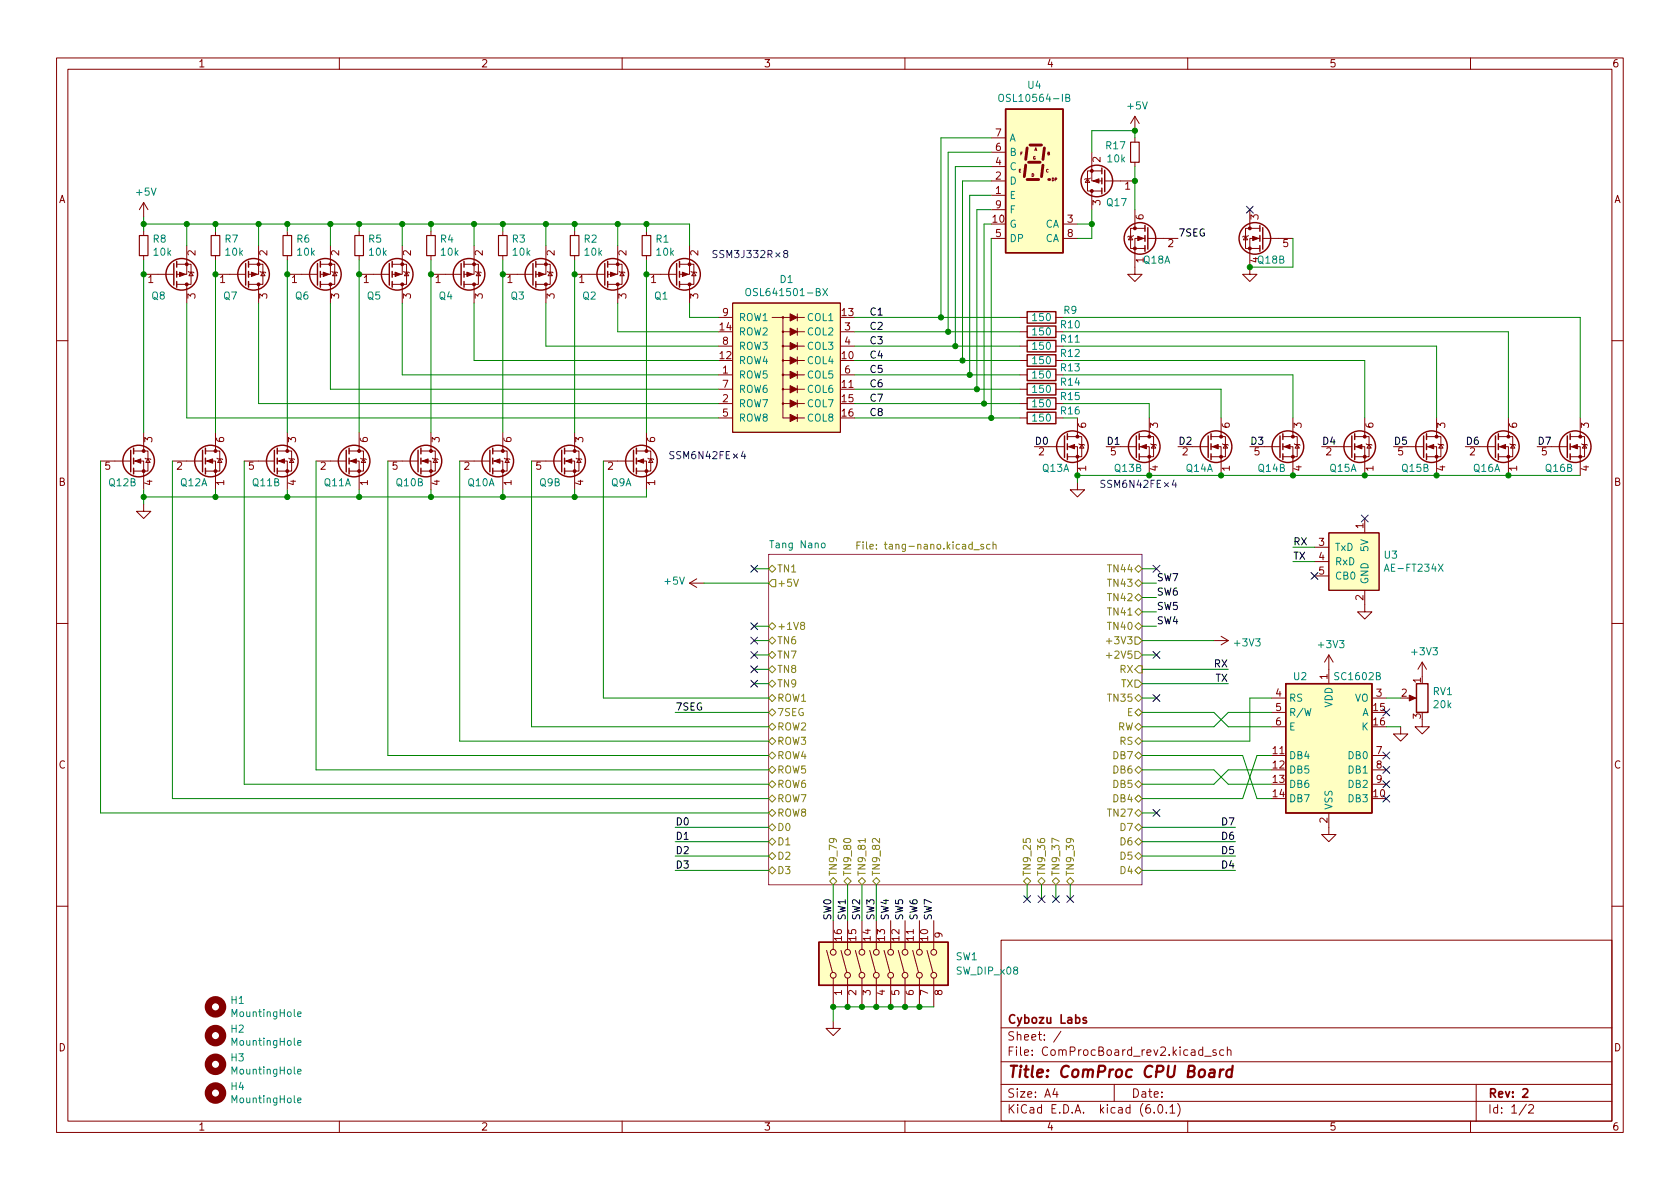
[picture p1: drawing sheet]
<svg xmlns="http://www.w3.org/2000/svg" width="297mm" height="210mm" viewBox="0 0 297 210" stroke-linecap="round" stroke-linejoin="round" font-family="sans-serif">
<g fill="none" stroke="#840000" stroke-width=".18">
<path d="M10 10.2h277v190.1h-277zM12 12.2h273v186.1h-273zM60 10.2v2M110 10.2v2M160 10.2v2M210 10.2v2M260 10.2v2M200.7 20.6v2.5M200.7 24.4v.7M200.7 28.7v.8M200.7 20.6l-.8 1.2M200.7 20.6l.7 1.2"/>
<path d="M25.4 48.5h5.3M25.4 40.9v.8M25.4 45.2v.8M31.2 46.7h2.6v3.6h-2.6M33 43.4v5.1h-1.8M33 50.3v3.3M33.3 48l.1 .1h.8l.1 .2M33.8 48.1l.4 .7h-.8zM38.1 40.9v.8M38.1 45.2v.8M38.1 48.5h5.3M43.9 46.7h2.6v3.6h-2.6"/>
<path d="M45.7 43.4v5.1h-1.8M45.7 50.3v3.3M46 48l.1 .1h.8l.1 .2M46.5 48.1l.4 .7h-.8zM200.7 47.2v1.3h1.2l-1.2 1.3-1.3-1.3h1.3M10 60.2h2M23.6 79.8h2.6v3.5h-2.6M25.4 76.4v3.4M36.3 79.8h2.6v3.5h-2.6M38.1 76.4v3.4M49 79.8h2.6v3.5h-2.6M50.8 76.4v3.4"/>
<path d="M61.7 79.8h2.6v3.5h-2.6M63.5 76.4v3.4M112.5 79.8h2.6v3.5h-2.6M114.3 76.4v3.4M180.3 63.7h1.3M186.7 63.7h1.3M285 60.2h2M17.8 81.5h5.3M23.6 81.5h1.8v5.1M25.4 89.1v1.3h1.3l-1.3 1.3-1.3-1.3h1.3M25.7 81l.1 .1h.7l.2 .2M26.2 81.1l.3 .7h-.7z"/>
<path d="M30.5 81.5h5.3M36.3 81.5h1.8v5.1M38.4 81l.1 .1h.7l.2 .2M38.9 81.1l.3 .7h-.7zM43.2 81.5h5.3M49 81.5h1.8v5.1M51.1 81l.1 .1h.7l.2 .2M51.6 81.1l.3 .7h-.7zM55.9 81.5h5.3M61.7 81.5h1.8v5.1M63.8 81l.1 .1h.7l.2 .2M64.3 81.1l.3 .7h-.7z"/>
<path d="M106.7 81.5h5.3M112.5 81.5h1.8v5.1M114.6 81l.1 .1h.7l.2 .2M115.1 81.1l.3 .7h-.7zM10 110.2h2M214.6 113.3h2.6M215.9 112.5l1.3 .8M217.2 113.3l-1.3 .7M285 110.2h2M247.6 128.5v1.3h1.3l-1.3 1.3-1.2-1.3h1.2M10 160.2h2M177 166.3h108v32h-108z"/>
<path d="M285 160.2h2M60 198.3v2M110 198.3v2M147.3 180.6v1.3h1.3l-1.3 1.2-1.3-1.2h1.3M160 198.3v2M177 194.8h108M177 191.8h108M177 187.8h108M177 181.8h108M186.5 192.5l-.4 1h1M186.9 193v1M187.6 182.4l-1.3 1.9"/>
<path d="M197 191.8v3M204.1 196.7v.1M204.9 195.4l.2-.1a.81 .81 0 0 1 .6 .7 .81 .81 0 0 1-.3 .8h-.2a.81 .81 0 0 1-.6-.6 .81 .81 0 0 1 .3-.8zM206.2 196.7v.1M206.9 195.8l.4-.5v1.5M206.9 196.8h.8M208.2 195.1a1.72 1.72 0 0 1 0 2.3M210 198.3v2M212.6 185.7l-.4-.1-.3 .3v.4l.2 .3h.5M212.6 185.1v1.5M213 186.8h1.1M215 185.7l-.4-.1-.2 .2 .1 .3 .5 .1v.4h-.6"/>
<path d="M216.4 185.7l-.5-.1-.3 .3v.4l.2 .3h.6M217 185.8l.2-.2 .4 .1v.9M217 185.1v1.5M260 198.3v2M261 191.8v6.5M269.9 195.3l-1.3 1.9M270.3 195.5l.6-.2 .2 .2 .1 .3-1 1h1"/>
</g>
<path d="M192.1 180l-.4-.1-.2 .2 .1 .3 .5 .1v.4h-.6M269.3 192.7l.5-.2 .3 .2v.3l-.9 1h.9" fill="none" stroke="#840000" stroke-width=".3"/>
<path d="M214 189.2l.2-.1 .5 .1v1.3M214.8 189.6l-.7 .1a.4 .4 0 0 0-.4 .3 .4 .4 0 0 0 .3 .5l.7-.1M215.8 189.1l-.2 1.4M216.3 189.1l-.3 .1-.3 .3M217.9 189.2a.66 .66 0 0 0-1 .3l-.1 .6 .2 .3 .1 .1 .6-.1M218 188.5l-.3 2" fill="none" stroke="#840000" stroke-width=".4"/>
<path d="M135.9 98h66v58.5h-66z" fill="#fff" stroke="#fff" stroke-width=".18"/>
<path d="M135.9 98h66v58.5h-66z" fill="none" stroke="#840084" stroke-width=".18"/>
<g fill="none" stroke="#848400" stroke-width=".18">
<path d="M136.5 99.9l.7 .7-.7 .6-.6-.6zM151.5 96.4h.4M152.1 95.8h-.6v1.3M173.9 96.3l-.3-.1-.2 .2 .1 .2 .4 .1v.3h-.5M175 96.3l-.3-.1-.3 .3 .2 .5h.4M175.6 96.4l.2-.2 .3 .1v.8M175.6 95.8v1.3M201.3 99.9l.6 .7-.6 .6-.6-.6zM135.9 113.3l.6-.7 .7 .7-.7 .6zM135.9 115.8l.6-.6 .7 .6-.7 .7zM136.5 102.5h.7v1.3h-.7l-.6-.7zM136.5 117.7l.7 .7-.7 .6-.6-.6z"/>
<path d="M136.5 110.1l.7 .6-.7 .7-.6-.7zM140.3 102.4l.5 1.3 .4-1.3M141.8 110.6l-.3-.3 .1-.1 .2-.2 .3 .1 .2 .2-.1 .2-.5 .1-.2 .2 .1 .4 .2 .1h.3l.2-.2v-.3l-.3-.2M195.6 113.4h1M195.6 115.9h1M200.7 110.7l.6-.6 .6 .6-.6 .7zM200.7 108.2l.6-.6 .6 .6-.6 .6zM200.7 105.7l.6-.7 .6 .7-.6 .6zM200.7 103.1l.6-.6 .6 .6-.6 .7zM200.7 112.6h.6l.6 .7-.6 .6h-.6zM200.7 115.2h.6l.6 .6-.6 .7h-.6zM201.3 117.7h.6v1.3h-.6l-.6-.6z"/>
<path d="M135.9 120.9l.6-.6 .7 .6-.7 .6zM135.9 123.4l.6-.6 .7 .6-.7 .7zM135.9 133.6l.6-.6 .7 .6-.7 .6zM135.9 128.5l.6-.6 .7 .6-.7 .7zM135.9 126l.6-.7 .7 .7-.7 .6zM135.9 138.7l.6-.7 .7 .7-.7 .6zM135.9 136.1l.6-.6 .7 .6-.7 .7zM136.5 130.4l.7 .7-.7 .6-.6-.6zM200.7 136.1l.6-.6 .6 .6-.6 .7zM200.7 133.6l.6-.6 .6 .6-.6 .6zM200.7 126l.6-.7 .6 .7-.6 .6zM200.7 120.3h.6l.6 .6-.6 .6h-.6z"/>
<path d="M200.7 123.4l.6-.6 .6 .6-.6 .7zM200.7 131.1l.6-.7 .6 .7-.6 .6zM201.3 138l.6 .7-.6 .6-.6-.6zM201.3 127.9l.6 .6-.6 .7-.6-.7zM135.9 146.3l.6-.6 .7 .6-.7 .6zM135.9 151.4l.6-.7 .7 .7-.7 .6zM135.9 148.8l.6-.6 .7 .6-.7 .7zM135.9 141.2l.6-.6 .7 .6-.7 .7zM135.9 143.8l.6-.7 .7 .7-.7 .6zM136.5 153.3l.7 .6-.7 .7-.6-.7zM147.3 155.2l.7 .6-.7 .7-.6-.7zM149.2 155.8l.7-.6 .6 .6-.6 .7z"/>
<path d="M151.8 155.8l.6-.6 .6 .6-.6 .7zM153 148.3v.7M154.3 155.8l.6-.6 .7 .6-.7 .7zM181 155.8l.6-.6 .6 .6-.6 .7zM183.5 155.8l.6-.6 .7 .6-.7 .7zM186.1 155.8l.6-.6 .6 .6-.6 .7zM188.6 155.8l.6-.6 .7 .6-.7 .7zM200.7 143.8l.6-.7 .6 .7-.6 .6zM200.7 141.2l.6-.6 .6 .6-.6 .7zM200.7 146.3l.6-.6 .6 .6-.6 .6zM200.7 148.8l.6-.6 .6 .6-.6 .7zM200.7 151.4l.6-.7 .6 .7-.6 .6z"/>
<path d="M200.7 153.9l.6-.6 .6 .6-.6 .7z"/>
</g>
<path d="M145.3 96.2l.2-.2 .3 .2 .1 .4-.1 .2-.3 .1-.2-.1zM52.6 189.5l.6-.1v-.3h-.4l-.2 .2 .1 .6h.5" fill="none" stroke="#008484" stroke-width=".18"/>
<circle cx="38.1" cy="188.2" r="1.27" fill="none" stroke="#840000" stroke-width="1.3"/>
<g fill="none" stroke="#840000" stroke-width=".25">
<path d="M177.8 19.3h10.2v25.4h-10.2zM30.7 46.6v3.8M31.2 46.2v1M31.2 48v1M31.2 49.8v1M43.4 46.6v3.8M43.9 46.2v1M43.9 48v1M43.9 49.8v1M23.1 79.6v3.8M23.6 79.2v1.1M35.8 79.6v3.8"/>
<path d="M36.3 79.2v1.1M48.5 79.6v3.8M49 79.2v1.1M61.2 79.6v3.8M61.7 79.2v1.1M112 79.6v3.8M112.5 79.2v1.1M181.6 62.7h5.1v2.1h-5.1zM23.6 81v1M23.6 82.8v1M36.3 81v1M36.3 82.8v1"/>
<path d="M49 81v1M49 82.8v1M61.7 81v1M61.7 82.8v1M112.5 81v1M112.5 82.8v1"/>
<circle cx="32.1" cy="48.5" r="2.79"/>
<circle cx="44.8" cy="48.5" r="2.79"/>
<circle cx="24.5" cy="81.5" r="2.79"/>
<circle cx="37.2" cy="81.5" r="2.79"/>
<circle cx="49.9" cy="81.5" r="2.79"/>
<circle cx="62.6" cy="81.5" r="2.79"/>
<circle cx="113.4" cy="81.5" r="2.79"/>
</g>
<g fill="#840000" stroke="#840000" stroke-width=".18">
<path d="M112.8 81.5l1-.4v.8z"/>
<path d="M62 81.5l1-.4v.8z"/>
<path d="M44.4 48.1l1.1 .4-1.1 .4z"/>
<path d="M31.7 48.1l1.1 .4-1.1 .4z"/>
<path d="M23.9 81.5l1-.4v.8z"/>
<path d="M49.3 81.5l1-.4v.8z"/>
<path d="M36.6 81.5l1-.4v.8z"/>
<circle cx="114.3" cy="83.3" r=".25"/>
<circle cx="114.3" cy="79.8" r=".25"/>
<circle cx="63.5" cy="83.3" r=".25"/>
<circle cx="63.5" cy="79.8" r=".25"/>
<circle cx="45.7" cy="46.7" r=".25"/>
<circle cx="45.7" cy="50.3" r=".25"/>
<circle cx="33" cy="46.7" r=".25"/>
<circle cx="33" cy="50.3" r=".25"/>
<circle cx="25.4" cy="83.3" r=".25"/>
<circle cx="25.4" cy="79.8" r=".25"/>
<circle cx="50.8" cy="83.3" r=".25"/>
<circle cx="50.8" cy="79.8" r=".25"/>
<circle cx="38.1" cy="83.3" r=".25"/>
<circle cx="38.1" cy="79.8" r=".25"/>
</g>
<path d="M199.9 25.1h1.5v3.6h-1.5zM24.6 41.7h1.6v3.5h-1.6zM37.3 41.7h1.6v3.5h-1.6z" fill="none" stroke="#840000" stroke-width=".2"/>
<path d="M177.8 19.3h10.2v25.4h-10.2z" fill="#ffffc2" stroke="#ffffc2" stroke-width=".18"/>
<path d="M181.4 29.2l-.3 2M181.6 31.7h2M181.6 26.2l-.2 2M181.9 28.7h2M182.1 25.6h2M184.4 29.2l-.3 2M184.7 26.2l-.3 2" fill="none" stroke="#840000" stroke-width=".51"/>
<circle cx="185.4" cy="31.7" r=".25" fill="#840000"/>
<g fill="none" stroke="#840000" stroke-width=".18">
<path d="M25.4 35.8l-.8 1.3M25.4 35.8v2.5M25.4 35.8l.8 1.3M175.3 34.5h2.5M175.3 32h2.5M175.3 29.5h2.5M175.3 26.9h2.5M175.3 24.4h2.5M175.3 37.1h2.5M188 39.6h2.5M192.3 31.6l.4 .7h-.8zM192.8 31.5l-.1 .1h-.8l-.1 .1"/>
<path d="M193 26.9v5.1h1.8M193 33.8v3.3M194.8 30.2h-2.5v3.6h2.5M195.3 32h5.4M200.7 37.1v3.3M221 37.1v3.3M50.8 48.5h5.3M50.8 40.9v.8M50.8 45.2v.8M56.6 46.7h2.6v3.6h-2.6M58.4 43.4v5.1h-1.8M58.4 50.3v3.3"/>
<path d="M58.7 48l.1 .1h.8l.1 .2M59.2 48.1l.4 .7h-.8zM63.5 48.5h5.3M63.5 40.9v.8M63.5 45.2v.8M69.3 46.7h2.6v3.6h-2.6M71.1 43.4v5.1h-1.8M71.1 50.3v3.3M71.4 48l.1 .1h.8l.1 .2M71.9 48.1l.4 .7h-.8zM76.2 48.5h5.3M76.2 40.9v.8"/>
<path d="M76.2 45.2v.8M82 46.7h2.6v3.6h-2.6M83.8 43.4v5.1h-1.8M83.8 50.3v3.3M84.1 48l.1 .1h.8l.1 .2M84.6 48.1l.4 .7h-.8zM88.9 48.5h5.3M88.9 40.9v.8M88.9 45.2v.8M94.7 46.7h2.6v3.6h-2.6M96.5 43.4v5.1h-1.8M96.5 50.3v3.3"/>
<path d="M96.8 48l.1 .1h.8l.1 .2M97.3 48.1l.4 .7h-.8zM101.6 48.5h5.3M101.6 40.9v.8M101.6 45.2v.8M107.4 46.7h2.6v3.6h-2.6M109.2 43.4v5.1h-1.8M109.2 50.3v3.3M109.5 48l.1 .1h.8l.1 .2M110 48.1l.4 .7h-.8zM114.3 48.5h5.3M114.3 40.9v.8"/>
<path d="M114.3 45.2v.8M120.1 46.7h2.6v3.6h-2.6M121.9 43.4v5.1h-1.8M121.9 50.3v3.3M122.2 48l.1 .1h.8l.1 .2M122.7 48.1l.4 .7h-.8zM127 56.1h2.5M129.5 53.6h19.1v22.8h-19.1zM136.5 56.1h1.9v17.8h1.3M138.4 58.7h1.3M138.4 56.1h1.3M141 58.7h1.2"/>
<path d="M141 56.1h1.2M141 55.5v1.3M141 58v1.3M148.6 58.7h2.5M175.3 42.2h2.5M180.3 58.7h1.3M180.3 56.1h1.3M186.7 58.7h1.3M186.7 56.1h1.3M188 42.2h2.5M199.9 41.8l.4 .6h-.8zM200.4 41.7l-.1 .1h-.8l-.1 .1"/>
<path d="M202.4 42.2h-1.7v5M202.4 40.4h-2.5v3.5h2.5M202.9 42.2h5.4M220.2 41.8l.4 .6h-.8zM220.7 41.7l-.1 .1h-.8l-.1 .1M222.8 42.2h-1.8v6.3h1.2l-1.2 1.3-1.3-1.3h1.3M222.8 40.4h-2.6v3.5h2.6M223.3 42.2h5.3M74.4 79.8h2.6v3.5h-2.6M76.2 76.4v3.4M87.1 79.8h2.6v3.5h-2.6M88.9 76.4v3.4"/>
<path d="M99.8 79.8h2.6v3.5h-2.6M101.6 76.4v3.4M127 61.2h2.5M127 66.3h2.5M127 71.4h2.5M127 73.9h2.5M127 68.8h2.5M138.4 61.2h1.3M138.4 66.3h1.3M138.4 71.4h1.3M138.4 68.8h1.3M138.4 63.7h1.3"/>
<path d="M141 61.2h1.2M141 66.3h1.2M141 71.4h1.2M141 73.9h1.2M141 60.6v1.2M141 63.1v1.3M141 65.7v1.2M141 68.2v1.3M141 70.7v1.3M141 73.3v1.2M141 68.8h1.2M141 63.7h1.2"/>
<path d="M148.6 61.2h2.5M148.6 66.3h2.5M148.6 68.8h2.5M180.3 61.2h1.3M180.3 66.3h1.3M180.3 71.4h1.3M180.3 73.9h1.3M180.3 68.8h1.3M185.4 79h2.8M186.7 61.2h1.3M186.7 66.3h1.3M186.7 71.4h1.3"/>
<path d="M186.7 73.9h1.3M186.7 68.8h1.3M188.7 79h1.8v5.1M188.7 77.2h2.6v3.6h-2.6M190.5 73.9v3.3M190.8 78.5l.1 .1h.7l.2 .1M191.3 78.6l.3 .6h-.7zM195.6 79h5.3M201.4 79h1.8v5.1M201.4 77.2h2.6v3.6h-2.6M203.2 73.9v3.3M203.5 78.5l.1 .1h.7l.2 .1"/>
<path d="M204 78.6l.3 .6h-.7zM210.8 79h2.8M214.1 79h1.8v5.1M214.1 77.2h2.6v3.6h-2.6M215.9 73.9v3.3M216.2 78.5l.1 .1h.7l.2 .1M216.7 78.6l.3 .6h-.7zM223.5 79h2.8M226.8 79h1.8v5.1M226.8 77.2h2.6v3.6h-2.6M228.6 73.9v3.3M228.9 78.5l.1 .1h.7l.2 .1"/>
<path d="M229.4 78.6l.3 .6h-.7zM236.2 79h2.8M239.5 79h1.8v5.1M239.5 77.2h2.6v3.6h-2.6M241.3 73.9v3.3M241.6 78.5l.1 .1h.7l.2 .1M242.1 78.6l.3 .6h-.7zM248.9 79h2.8M252.2 79h1.8v5.1M252.2 77.2h2.6v3.6h-2.6M254 73.9v3.3M254.3 78.5l.1 .1h.7l.2 .1"/>
<path d="M254.8 78.6l.3 .6h-.7zM261.6 79h2.8M264.9 79h1.8v5.1M264.9 77.2h2.6v3.6h-2.6M266.7 73.9v3.3M267 78.5l.1 .1h.7l.2 .1M267.5 78.6l.3 .6h-.7zM274.3 79h2.8M277.6 79h1.8v5.1M277.6 77.2h2.6v3.6h-2.6M279.4 73.9v3.3M279.7 78.5l.1 .1h.7l.2 .1"/>
<path d="M280.2 78.6l.3 .6h-.7zM68.6 81.5h5.3M74.4 81.5h1.8v5.1M76.5 81l.1 .1h.7l.2 .2M77 81.1l.3 .7h-.7zM81.3 81.5h5.3M87.1 81.5h1.8v5.1M89.2 81l.1 .1h.7l.2 .2M89.7 81.1l.3 .7h-.7zM94 81.5h5.3M99.8 81.5h1.8v5.1M101.9 81l.1 .1h.7l.2 .2"/>
<path d="M102.4 81.1l.3 .7h-.7zM190.5 85.3v1.3h1.3l-1.3 1.3-1.3-1.3h1.3M232.4 96.8h2.5M232.4 99.3h2.5M234.9 94.2h8.9v10.2h-8.9zM241.3 91.7v2.5M121.9 103.1l1.3 .8M121.9 103.1h2.6M123.2 102.4l-1.3 .7M232.4 101.8h2.5M234.9 115.8v5.1M234.9 115.8l-.7 1.3"/>
<path d="M234.9 115.8l.8 1.3M241.3 104.4v3.8h1.3l-1.3 1.3-1.3-1.3h1.3M251.5 117.1l-.8 1.3M251.5 117.1v2.5M251.5 117.1l.7 1.3M224.8 133.6h2.5M224.8 123.4h2.5M224.8 126h2.5M224.8 128.5h2.5M242.6 133.6h2.5M242.6 123.4h2.5M242.6 136.1h2.5"/>
<path d="M242.6 138.7h2.5M248.9 123.4h1M251.5 127.2v1.3h1.2l-1.2 1.3-1.3-1.3h1.3M234.9 143.8v3.8h1.3l-1.3 1.2-1.2-1.2h1.2M146.2 168.1l1 3.9M147.3 162.8v5.1M147.3 173v5M148.7 168.1l1 3.9M149.9 162.8v5.1M149.9 173v5M151.2 168.1l1.1 3.9M152.4 162.8v5.1"/>
<path d="M152.4 173v5M153.8 168.1l1 3.9M154.9 162.8v5.1M154.9 173v5M156.3 168.1l1.1 3.9M157.5 162.8v5.1M157.5 173v5M158.8 168.1l1.1 3.9M160 162.8v5.1M160 173v5M161.4 168.1l1 3.9M162.6 162.8v5.1"/>
<path d="M162.6 173v5M163.9 168.1l1 3.9M165.1 162.8v5.1M165.1 173v5"/>
<circle cx="147.3" cy="168.4" r=".51"/>
<circle cx="147.3" cy="172.5" r=".51"/>
<circle cx="149.9" cy="168.4" r=".51"/>
<circle cx="149.9" cy="172.5" r=".51"/>
<circle cx="152.4" cy="172.5" r=".51"/>
<circle cx="152.4" cy="168.4" r=".51"/>
<circle cx="154.9" cy="172.5" r=".51"/>
<circle cx="154.9" cy="168.4" r=".51"/>
<circle cx="157.5" cy="168.4" r=".51"/>
<circle cx="157.5" cy="172.5" r=".51"/>
<circle cx="160" cy="172.5" r=".51"/>
<circle cx="160" cy="168.4" r=".51"/>
<circle cx="162.6" cy="172.5" r=".51"/>
<circle cx="162.6" cy="168.4" r=".51"/>
<circle cx="165.1" cy="168.4" r=".51"/>
<circle cx="165.1" cy="172.5" r=".51"/>
</g>
<path d="M176.7 16.9l.2-.2a.43 .43 0 0 1 .5 .4v.4a.42 .42 0 0 1-.4 .5 .42 .42 0 0 1-.4-.5zM188.4 17.3l.6-.1 .1-.2-.1-.2-.6-.1v1.2h.5l.2-.1 .1-.3-.3-.2M131.9 51.2l.3-.2a.43 .43 0 0 1 .5 .4v.5a.42 .42 0 0 1-.4 .4 .42 .42 0 0 1-.4-.4zM145.5 51l.8 1.3M146.3 51l-.8 1.3M254.3 99.8l.9 1.2M255.2 99.8l-.9 1.2M52.6 179.3l.6-.1v-.2l-.4-.1-.2 .2 .1 .6h.5M52.6 184.4l.6-.1v-.2l-.4-.1-.2 .2 .1 .6h.5M52.6 194.6l.6-.1v-.3h-.4l-.2 .1 .1 .6h.5" fill="none" stroke="#008484" stroke-width=".18"/>
<g fill="none" stroke="#840000" stroke-width=".25">
<path d="M194.8 29.7v1M194.8 31.5v1M194.8 33.3v1M195.3 30.1v3.8M202.4 39.9v1M222.8 39.9v1M56.1 46.6v3.8M56.6 46.2v1M56.6 48v1M56.6 49.8v1M68.8 46.6v3.8M69.3 46.2v1"/>
<path d="M69.3 48v1M69.3 49.8v1M81.5 46.6v3.8M82 46.2v1M82 48v1M82 49.8v1M94.2 46.6v3.8M94.7 46.2v1M94.7 48v1M94.7 49.8v1M106.9 46.6v3.8M107.4 46.2v1"/>
<path d="M107.4 48v1M107.4 49.8v1M119.6 46.6v3.8M120.1 46.2v1M120.1 48v1M120.1 49.8v1M181.6 57.7h5.1v2h-5.1zM181.6 55.1h5.1v2h-5.1zM202.4 41.7v1M202.4 43.4v1M202.9 40.3v3.8M222.8 41.7v1"/>
<path d="M222.8 43.4v1M223.3 40.3v3.8M73.9 79.6v3.8M74.4 79.2v1.1M86.6 79.6v3.8M87.1 79.2v1.1M99.3 79.6v3.8M99.8 79.2v1.1M181.6 60.2h5.1v2h-5.1zM181.6 65.3h5.1v2h-5.1zM181.6 72.9h5.1v2h-5.1zM181.6 70.4h5.1v2h-5.1z"/>
<path d="M181.6 67.8h5.1v2h-5.1zM188.2 77.1v3.8M188.7 76.7v1M188.7 78.5v1M200.9 77.1v3.8M201.4 76.7v1M201.4 78.5v1M213.6 77.1v3.8M214.1 76.7v1M214.1 78.5v1M226.3 77.1v3.8M226.8 76.7v1"/>
<path d="M226.8 78.5v1M239 77.1v3.8M239.5 76.7v1M239.5 78.5v1M251.7 77.1v3.8M252.2 76.7v1M252.2 78.5v1M264.4 77.1v3.8M264.9 76.7v1M264.9 78.5v1M277.1 77.1v3.8M277.6 76.7v1"/>
<path d="M277.6 78.5v1M74.4 81v1M74.4 82.8v1M87.1 81v1M87.1 82.8v1M99.8 81v1M99.8 82.8v1M188.7 80.3v1M201.4 80.3v1M214.1 80.3v1M226.8 80.3v1M239.5 80.3v1"/>
<path d="M252.2 80.3v1M264.9 80.3v1M277.6 80.3v1M227.3 120.9h15.3v22.9h-15.3zM250.4 120.9h2.1v5.1h-2.1zM144.8 166.6h22.8v7.6h-22.8z"/>
<circle cx="193.9" cy="32" r="2.79"/>
<circle cx="57.5" cy="48.5" r="2.79"/>
<circle cx="70.2" cy="48.5" r="2.79"/>
<circle cx="82.9" cy="48.5" r="2.79"/>
<circle cx="95.6" cy="48.5" r="2.79"/>
<circle cx="108.3" cy="48.5" r="2.79"/>
<circle cx="121" cy="48.5" r="2.79"/>
<circle cx="201.5" cy="42.2" r="2.79"/>
<circle cx="221.9" cy="42.2" r="2.79"/>
<circle cx="189.6" cy="79" r="2.79"/>
<circle cx="202.3" cy="79" r="2.79"/>
<circle cx="215" cy="79" r="2.79"/>
<circle cx="227.7" cy="79" r="2.79"/>
<circle cx="240.4" cy="79" r="2.79"/>
<circle cx="253.1" cy="79" r="2.79"/>
<circle cx="265.8" cy="79" r="2.79"/>
<circle cx="278.5" cy="79" r="2.79"/>
<circle cx="75.3" cy="81.5" r="2.79"/>
<circle cx="88" cy="81.5" r="2.79"/>
<circle cx="100.7" cy="81.5" r="2.79"/>
</g>
<g fill="#840000" stroke="#840000" stroke-width=".18">
<path d="M69.8 48.1l1.1 .4-1.1 .4z"/>
<path d="M95.2 48.1l1.1 .4-1.1 .4z"/>
<path d="M107.9 48.1l1.1 .4-1.1 .4z"/>
<path d="M100.1 81.5l1-.4v.8z"/>
<path d="M74.7 81.5l1-.4v.8z"/>
<path d="M87.4 81.5l1-.4v.8z"/>
<path d="M57.1 48.1l1.1 .4-1.1 .4z"/>
<path d="M82.5 48.1l1.1 .4-1.1 .4z"/>
<path d="M252.5 79l1-.4v.8z"/>
<path d="M120.6 48.1l1.1 .4-1.1 .4z"/>
<path d="M193.3 32l1-.4v.8z"/>
<path d="M214.4 79l1-.4v.8z"/>
<path d="M201.7 79l1-.4v.8z"/>
<path d="M277.9 79l1-.4v.8z"/>
<path d="M265.2 79l1-.4v.8z"/>
<path d="M239.8 79l1-.4v.8z"/>
<path d="M227.1 79l1-.4v.8z"/>
<path d="M201.2 41.8l1 .4-1 .3z"/>
<path d="M221.5 41.8l1 .4-1 .3z"/>
<path d="M189 79l1-.4v.8z"/>
<path d="M139.7 70.7l1.3 .7-1.3 .6z"/>
<path d="M139.7 65.7l1.3 .6-1.3 .6z"/>
<path d="M139.7 60.6l1.3 .6-1.3 .6z"/>
<path d="M139.7 55.5l1.3 .6-1.3 .7z"/>
<path d="M139.7 73.3l1.3 .6-1.3 .6z"/>
<path d="M139.7 68.2l1.3 .6-1.3 .7z"/>
<path d="M139.7 63.1l1.3 .6-1.3 .7z"/>
<path d="M139.7 58l1.3 .7-1.3 .6z"/>
<path d="M249.2 122.9l1.1 .5-1.1 .5z"/>
<circle cx="71.1" cy="46.7" r=".25"/>
<circle cx="71.1" cy="50.3" r=".25"/>
<circle cx="96.5" cy="46.7" r=".25"/>
<circle cx="96.5" cy="50.3" r=".25"/>
<circle cx="109.2" cy="46.7" r=".25"/>
<circle cx="109.2" cy="50.3" r=".25"/>
<circle cx="101.6" cy="83.3" r=".25"/>
<circle cx="101.6" cy="79.8" r=".25"/>
<circle cx="76.2" cy="83.3" r=".25"/>
<circle cx="76.2" cy="79.8" r=".25"/>
<circle cx="88.9" cy="83.3" r=".25"/>
<circle cx="88.9" cy="79.8" r=".25"/>
<circle cx="58.4" cy="46.7" r=".25"/>
<circle cx="58.4" cy="50.3" r=".25"/>
<circle cx="83.8" cy="46.7" r=".25"/>
<circle cx="83.8" cy="50.3" r=".25"/>
<circle cx="254" cy="80.8" r=".25"/>
<circle cx="254" cy="77.2" r=".25"/>
<circle cx="121.9" cy="46.7" r=".25"/>
<circle cx="121.9" cy="50.3" r=".25"/>
<circle cx="193" cy="30.2" r=".25"/>
<circle cx="193" cy="33.8" r=".25"/>
<circle cx="215.9" cy="80.8" r=".25"/>
<circle cx="215.9" cy="77.2" r=".25"/>
<circle cx="203.2" cy="80.8" r=".25"/>
<circle cx="203.2" cy="77.2" r=".25"/>
<circle cx="279.4" cy="80.8" r=".25"/>
<circle cx="279.4" cy="77.2" r=".25"/>
<circle cx="266.7" cy="80.8" r=".25"/>
<circle cx="266.7" cy="77.2" r=".25"/>
<circle cx="241.3" cy="80.8" r=".25"/>
<circle cx="241.3" cy="77.2" r=".25"/>
<circle cx="228.6" cy="80.8" r=".25"/>
<circle cx="228.6" cy="77.2" r=".25"/>
<circle cx="200.7" cy="43.9" r=".25"/>
<circle cx="200.7" cy="40.4" r=".25"/>
<circle cx="221" cy="43.9" r=".25"/>
<circle cx="221" cy="40.4" r=".25"/>
<circle cx="190.5" cy="80.8" r=".25"/>
<circle cx="190.5" cy="77.2" r=".25"/>
<circle cx="138.4" cy="56.1" r=".13"/>
<circle cx="138.4" cy="71.4" r=".13"/>
<circle cx="138.4" cy="68.8" r=".13"/>
<circle cx="138.4" cy="66.3" r=".13"/>
<circle cx="138.4" cy="63.7" r=".13"/>
<circle cx="138.4" cy="61.2" r=".13"/>
<circle cx="138.4" cy="58.7" r=".13"/>
</g>
<path d="M50 41.7h1.6v3.5h-1.6zM62.7 41.7h1.6v3.5h-1.6zM75.4 41.7h1.6v3.5h-1.6zM88.1 41.7h1.6v3.5h-1.6zM100.8 41.7h1.6v3.5h-1.6zM113.5 41.7h1.6v3.5h-1.6z" fill="none" stroke="#840000" stroke-width=".2"/>
<g fill="#ffffc2" stroke="#ffffc2" stroke-width=".18">
<path d="M227.3 120.9h15.3v22.9h-15.3z"/>
<path d="M144.8 166.6h22.8v7.6h-22.8z"/>
<path d="M234.9 94.2h8.9v10.2h-8.9z"/>
<path d="M129.5 53.6h19.1v22.8h-19.1z"/>
</g>
<g fill="none" stroke="#840000" stroke-width="1.3">
<circle cx="38.1" cy="178" r="1.27"/>
<circle cx="38.1" cy="193.3" r="1.27"/>
<circle cx="38.1" cy="183.1" r="1.27"/>
</g>
<g fill="none" stroke="#0000c2" stroke-width=".18">
<path d="M126.8 44.3h-.5l-.3 .2 .2 .3 .5 .3v.3l-.2 .2-.5-.1M128 44.3h-.5l-.2 .1v.4l.6 .2 .1 .3-.3 .3-.4-.1M128.5 45.6v-1.3l.5 .9 .4-.9v1.3M129.9 44.3h.7l-.4 .5 .4 .1v.5l-.2 .2-.5-.2M131.6 44.3v.9a.41 .41 0 0 1-.5 .4M132 44.3h.8l-.4 .5 .4 .1v.5l-.2 .2-.6-.2M133.2 44.3h.8l-.4 .5 .4 .1v.5l-.2 .2-.6-.2M134.5 44.4l.5-.1 .2 .4-.7 .9h.7M135.8 45l.6-.1 .1-.2v-.3l-.7-.1v1.3M136.1 45l.4 .6M137.2 44.7l.7 .7M137.9 44.7l-.7 .7"/>
<path d="M138.8 44.8l-.2-.2v-.2l.2-.1h.4l.1 .2-.1 .2-.5 .2-.1 .2v.2l.2 .3h.3l.2-.3v-.2l-.2-.3M119.2 79.9l-.5-.1-.3 .3 .1 .3 .6 .2v.4l-.2 .1h-.5M120.4 79.9l-.5-.1-.3 .3 .2 .3 .5 .2v.4l-.2 .1h-.5M122.9 79.8l-.4 .1a.85 .85 0 0 0 0 1.2l.5-.1v-.4l-.2-.3h-.3l-.2 .3M124.3 79.8v1.3l-.7-1.3v1.3M125.1 79.8l-.3 .9h.8M126 80l.5-.2 .3 .4-.8 .9h.8M127.9 79.8h-.6v1.3M129 79.8h-.6v1.3h.6M131.4 79.8l-.3 .9h.8M120.9 81.1v-1.3l.4 1 .5-1v1.3M125.4 80.3v.8"/>
<path d="M127.3 80.5h.4M128.4 80.5h.4M129.7 80.3l.7 .7M130.4 80.3l-.7 .7M131.7 80.3v.8M195.4 85l-.5-.1-.2 .1v.4l.5 .3 .2 .3-.3 .2-.5-.1M196.6 85l-.5-.1-.2 .1v.4l.5 .3 .2 .3-.3 .2-.5-.1M197.1 86.2v-1.3l.4 .9 .5-.9v1.3M199.1 84.9l-.4 .1a.85 .85 0 0 0 0 1.2l.5-.1v-.4l-.2-.3h-.3l-.2 .3M200.5 84.9v1.3l-.7-1.3v1.3M201.3 84.9l-.3 .9h.8M201.6 85.4v.8"/>
<path d="M202.2 85l.5-.1 .3 .4-.8 .9h.8M203.5 85.5h.4M204.1 84.9h-.6v1.3M204.6 85.5h.4M205.2 84.9h-.6v1.3h.6M205.9 85.4l.7 .7M206.6 85.4l-.7 .7M207.6 84.9l-.3 .9h.8M207.9 85.4v.8"/>
</g>
<g fill="none" stroke="#008400" stroke-width=".18">
<path d="M25.4 39.6h96.5v3.8M25.4 38.3v2.6M33 39.6v3.8M38.1 39.6v1.3M45.7 39.6v3.8M50.8 39.6v1.3M58.4 39.6v3.8M63.5 39.6v1.3M71.1 39.6v3.8M76.2 39.6v1.3M83.8 39.6v3.8M88.9 39.6v1.3"/>
<path d="M96.5 39.6v3.8M101.6 39.6v1.3M109.2 39.6v3.8M114.3 39.6v1.3M175.3 39.6h-1.3v31.8M175.3 26.9h-7.7v31.8M175.3 32h-5.1v31.7M175.3 37.1h-2.6v31.7M175.3 24.4h-8.9v31.7M175.3 34.5h-3.9v31.8M175.3 29.5h-6.4v31.7M190.5 39.6h2.5"/>
<path d="M193 37.1v5.1h-2.5M200.7 24.4v-1.3h-7.7v3.8M200.7 29.5v7.6M25.4 46v30.4M33 53.6v20.3h94M38.1 46v30.4M45.7 53.6v17.8h81.3M50.8 46v30.4M58.4 53.6v15.2h68.6M63.5 46v30.4M71.1 53.6v12.7h55.9M76.2 46v30.4"/>
<path d="M83.8 53.6v10.1h43.2M88.9 46v30.4M96.5 53.6v7.6h30.5M101.6 46v30.4M109.2 53.6v5.1h17.8M114.3 46v30.4M121.9 53.6v2.5h5.1M151.1 58.7h29.2M151.1 56.1h29.2M175.3 42.2v31.7M188 58.7h78.7v15.2M188 56.1h91.4v17.8"/>
<path d="M228.6 42.2v5h-7.6M151.1 68.8h29.2M151.1 61.2h29.2M151.1 63.7h29.2M151.1 66.3h29.2M151.1 73.9h29.2M151.1 71.4h29.2M188 68.8h27.9v5.1M188 66.3h40.6v7.6M188 61.2h66v12.7M188 63.7h53.3v10.2M188 71.4h15.2v2.5"/>
<path d="M17.8 81.5v62.3h118.1M25.4 86.6v2.5M30.5 81.5v59.7h105.4M38.1 86.6v1.3M43.2 81.5v57.2h92.7M50.8 86.6v1.3M55.9 81.5v54.6h80M63.5 86.6v1.3M68.6 81.5v52.1h67.3M76.2 86.6v1.3M81.3 81.5v49.6h54.6M88.9 86.6v1.3"/>
<path d="M94 81.5v47h41.9M101.6 86.6v1.3M106.7 81.5v41.9h29.2M114.3 86.6v1.3h-88.9M228.6 96.8h3.8M228.6 99.3h3.8M279.4 84.1h-88.9v1.2M124.5 103.1h11.4M133.3 100.6h2.6M133.3 115.8h2.6M133.3 110.7h2.6M133.3 118.4h2.6"/>
<path d="M133.3 113.3h2.6M201.9 100.6h2.6M201.9 115.8h2.6M201.9 105.7h2.6M201.9 110.7h2.6M201.9 118.4h15.3M201.9 113.3h12.7M201.9 108.2h2.6M201.9 103.1h2.6M119.4 126h16.5M133.3 120.9h2.6M201.9 126h12.7l2.6 2.5h7.6"/>
<path d="M201.9 120.9h15.3M201.9 123.4h2.6M201.9 133.6h17.8l2.5 7.6h2.6M201.9 136.1h12.7l2.6 2.6h7.6M224.8 126h-7.6l-2.6 2.5h-12.7M224.8 123.4h-3.8v7.7h-19.1M224.8 133.6h-2.6l-2.5 7.6h-17.8M224.8 136.1h-7.6l-2.6 2.6h-12.7M245.1 128.5h2.5M245.1 123.4h2.5M119.4 151.4h16.5M119.4 148.8h16.5"/>
<path d="M119.4 153.9h16.5M119.4 146.3h16.5M147.3 156.5v6.3M149.9 156.5v6.3M152.4 156.5v6.3M154.9 156.5v6.3M181.6 156.5v2.5M184.1 156.5v2.5M186.7 156.5v2.5M189.2 156.5v2.5M201.9 151.4h16.5M201.9 148.8h16.5"/>
<path d="M201.9 153.9h16.5M201.9 146.3h16.5M201.9 143.8h2.6M165.1 178h-17.8v2.6"/>
</g>
<g fill="none" stroke="#000084" stroke-width=".18">
<path d="M220.4 36.5l1.2 1.2M221.6 36.5l-1.2 1.2M132.7 100l1.3 1.2M134 100l-1.3 1.2M203.9 100l1.2 1.2M205.1 100l-1.2 1.2M240.7 91.1l1.2 1.2M241.9 91.1l-1.2 1.2M132.7 115.2l1.3 1.2M132.7 112.7l1.3 1.2M132.7 110.1l1.3 1.2M132.7 117.7l1.3 1.3"/>
<path d="M134 115.2l-1.3 1.2M134 112.7l-1.3 1.2M134 110.1l-1.3 1.2M134 117.7l-1.3 1.3M203.9 115.2l1.2 1.2M205.1 115.2l-1.2 1.2M231.8 101.2l1.2 1.3M233 101.2l-1.2 1.3M132.7 120.3l1.3 1.2M134 120.3l-1.3 1.2M203.9 122.8l1.2 1.2M205.1 122.8l-1.2 1.2"/>
<path d="M244.5 133l1.2 1.2M244.5 125.4l1.2 1.2M244.5 138.1l1.2 1.2M244.5 135.5l1.2 1.2M245.7 133l-1.2 1.2M245.7 125.4l-1.2 1.2M245.7 138.1l-1.2 1.2M245.7 135.5l-1.2 1.2M181 158.4l1.2 1.2M182.2 158.4l-1.2 1.2M183.5 158.4l1.3 1.2M184.8 158.4l-1.3 1.2"/>
<path d="M186.1 158.4l1.2 1.2M187.3 158.4l-1.2 1.2M188.6 158.4l1.2 1.2M189.8 158.4l-1.2 1.2M203.9 143.1l1.2 1.3M205.1 143.1l-1.2 1.3M244.5 140.6l1.2 1.2M245.7 140.6l-1.2 1.2"/>
</g>
<g fill="#008400" stroke="#008400" stroke-width=".18">
<circle cx="63.5" cy="48.5" r=".46"/>
<circle cx="25.4" cy="48.5" r=".46"/>
<circle cx="38.1" cy="48.5" r=".46"/>
<circle cx="63.5" cy="87.9" r=".46"/>
<circle cx="50.8" cy="87.9" r=".46"/>
<circle cx="25.4" cy="87.9" r=".46"/>
<circle cx="38.1" cy="87.9" r=".46"/>
<circle cx="76.2" cy="39.6" r=".46"/>
<circle cx="71.1" cy="39.6" r=".46"/>
<circle cx="76.2" cy="48.5" r=".46"/>
<circle cx="83.8" cy="39.6" r=".46"/>
<circle cx="101.6" cy="87.9" r=".46"/>
<circle cx="76.2" cy="87.9" r=".46"/>
<circle cx="88.9" cy="87.9" r=".46"/>
<circle cx="88.9" cy="48.5" r=".46"/>
<circle cx="101.6" cy="48.5" r=".46"/>
<circle cx="114.3" cy="48.5" r=".46"/>
<circle cx="63.5" cy="39.6" r=".46"/>
<circle cx="58.4" cy="39.6" r=".46"/>
<circle cx="50.8" cy="39.6" r=".46"/>
<circle cx="50.8" cy="48.5" r=".46"/>
<circle cx="45.7" cy="39.6" r=".46"/>
<circle cx="38.1" cy="39.6" r=".46"/>
<circle cx="33" cy="39.6" r=".46"/>
<circle cx="25.4" cy="39.6" r=".46"/>
<circle cx="88.9" cy="39.6" r=".46"/>
<circle cx="96.5" cy="39.6" r=".46"/>
<circle cx="101.6" cy="39.6" r=".46"/>
<circle cx="109.2" cy="39.6" r=".46"/>
<circle cx="114.3" cy="39.6" r=".46"/>
<circle cx="154.9" cy="178" r=".46"/>
<circle cx="157.5" cy="178" r=".46"/>
<circle cx="162.6" cy="178" r=".46"/>
<circle cx="160" cy="178" r=".46"/>
<circle cx="147.3" cy="178" r=".46"/>
<circle cx="152.4" cy="178" r=".46"/>
<circle cx="149.9" cy="178" r=".46"/>
<circle cx="200.7" cy="23.1" r=".46"/>
<circle cx="193" cy="39.6" r=".46"/>
<circle cx="200.7" cy="32" r=".46"/>
<circle cx="215.9" cy="84.1" r=".46"/>
<circle cx="228.6" cy="84.1" r=".46"/>
<circle cx="221" cy="47.2" r=".46"/>
<circle cx="174" cy="71.4" r=".46"/>
<circle cx="172.7" cy="68.8" r=".46"/>
<circle cx="175.3" cy="73.9" r=".46"/>
<circle cx="168.9" cy="61.2" r=".46"/>
<circle cx="170.2" cy="63.7" r=".46"/>
<circle cx="166.4" cy="56.1" r=".46"/>
<circle cx="167.6" cy="58.7" r=".46"/>
<circle cx="171.4" cy="66.3" r=".46"/>
<circle cx="190.5" cy="84.1" r=".46"/>
<circle cx="241.3" cy="84.1" r=".46"/>
<circle cx="254" cy="84.1" r=".46"/>
<circle cx="266.7" cy="84.1" r=".46"/>
<circle cx="203.2" cy="84.1" r=".46"/>
</g>
<text font-size="2.8" fill="#840000" x="178" y="190.6">Title: ComProc CPU Board</text>
<g font-size="2.1" fill="#840000">
<text x="178" y="184">Sheet: /</text>
<text x="178" y="181">Cybozu Labs</text>
<text x="178" y="186.7">File: ComProcBoard_rev2.kicad_sch</text>
<text x="178" y="196.9">KiCad E.D.A. kicad (6.0.1)</text>
<text x="178" y="194.1">Size: A4</text>
<text x="200" y="194.1">Date:</text>
<text x="263" y="194.1">Rev: 2</text>
<text x="263" y="196.9">Id: 1/2</text>
</g>
<g font-size="1.8" fill="#840000">
<text x="35" y="11.9">1</text>
<text x="85" y="11.9">2</text>
<text x="135" y="11.9">3</text>
<text x="185" y="11.9">4</text>
<text x="235" y="11.9">5</text>
<text x="285" y="11.9">6</text>
<text x="176" y="29.2">4</text>
<text x="176" y="26.7">6</text>
<text x="176" y="24.1">7</text>
<text x="194.6" y="28.7" transform="rotate(-90 194.6 28.7)">2</text>
<text x="10.3" y="35.9">A</text>
<text x="176" y="34.3">1</text>
<text x="176" y="31.7">2</text>
<text x="198.9" y="33.5">1</text>
<text x="285.3" y="35.9">A</text>
<text x="175.5" y="39.4">10</text>
<text x="176" y="41.9">5</text>
<text x="176" y="36.8">9</text>
<text x="188.7" y="39.4">3</text>
<text x="188.7" y="41.9">8</text>
<text x="194.6" y="36.3" transform="rotate(-90 194.6 36.3)">3</text>
<text x="202.2" y="38.8" transform="rotate(-90 202.2 38.8)">6</text>
<text x="222.5" y="38.8" transform="rotate(-90 222.5 38.8)">3</text>
<text x="34.5" y="45.2" transform="rotate(-90 34.5 45.2)">2</text>
<text x="47.2" y="45.2" transform="rotate(-90 47.2 45.2)">2</text>
<text x="59.9" y="45.2" transform="rotate(-90 59.9 45.2)">2</text>
<text x="72.6" y="45.2" transform="rotate(-90 72.6 45.2)">2</text>
<text x="85.3" y="45.2" transform="rotate(-90 85.3 45.2)">2</text>
<text x="98" y="45.2" transform="rotate(-90 98 45.2)">2</text>
<text x="110.7" y="45.2" transform="rotate(-90 110.7 45.2)">2</text>
<text x="123.4" y="45.2" transform="rotate(-90 123.4 45.2)">2</text>
<text x="202.2" y="46.5" transform="rotate(-90 202.2 46.5)">1</text>
<text x="206.5" y="43.7">2</text>
<text x="222.5" y="46.5" transform="rotate(-90 222.5 46.5)">4</text>
<text x="226.8" y="43.7">5</text>
<text x="26.2" y="50">1</text>
<text x="34.5" y="52.8" transform="rotate(-90 34.5 52.8)">3</text>
<text x="38.9" y="50">1</text>
<text x="47.2" y="52.8" transform="rotate(-90 47.2 52.8)">3</text>
<text x="51.6" y="50">1</text>
<text x="59.9" y="52.8" transform="rotate(-90 59.9 52.8)">3</text>
<text x="64.3" y="50">1</text>
<text x="72.6" y="52.8" transform="rotate(-90 72.6 52.8)">3</text>
<text x="77" y="50">1</text>
<text x="85.3" y="52.8" transform="rotate(-90 85.3 52.8)">3</text>
<text x="89.7" y="50">1</text>
<text x="98" y="52.8" transform="rotate(-90 98 52.8)">3</text>
<text x="102.4" y="50">1</text>
<text x="110.7" y="52.8" transform="rotate(-90 110.7 52.8)">3</text>
<text x="115.1" y="50">1</text>
<text x="123.4" y="52.8" transform="rotate(-90 123.4 52.8)">3</text>
<text x="127.3" y="58.4">14</text>
<text x="127.8" y="55.9">9</text>
<text x="148.9" y="55.9">13</text>
<text x="149.4" y="58.4">3</text>
<text x="127.3" y="63.5">12</text>
<text x="127.8" y="61">8</text>
<text x="148.9" y="63.5">10</text>
<text x="149.4" y="61">4</text>
<text x="127.8" y="66">1</text>
<text x="127.8" y="71.1">2</text>
<text x="127.8" y="68.6">7</text>
<text x="148.9" y="68.6">11</text>
<text x="148.9" y="71.1">15</text>
<text x="149.4" y="66">6</text>
<text x="127.8" y="73.7">5</text>
<text x="148.9" y="73.7">16</text>
<text x="192" y="75.7" transform="rotate(-90 192 75.7)">6</text>
<text x="204.7" y="75.7" transform="rotate(-90 204.7 75.7)">3</text>
<text x="217.4" y="75.7" transform="rotate(-90 217.4 75.7)">6</text>
<text x="230.1" y="75.7" transform="rotate(-90 230.1 75.7)">3</text>
<text x="242.8" y="75.7" transform="rotate(-90 242.8 75.7)">6</text>
<text x="255.5" y="75.7" transform="rotate(-90 255.5 75.7)">3</text>
<text x="268.2" y="75.7" transform="rotate(-90 268.2 75.7)">6</text>
<text x="280.9" y="75.7" transform="rotate(-90 280.9 75.7)">3</text>
<text x="18.6" y="83.1">5</text>
<text x="26.9" y="78.2" transform="rotate(-90 26.9 78.2)">3</text>
<text x="31.3" y="83.1">2</text>
<text x="39.6" y="78.2" transform="rotate(-90 39.6 78.2)">6</text>
<text x="44" y="83.1">5</text>
<text x="52.3" y="78.2" transform="rotate(-90 52.3 78.2)">3</text>
<text x="56.7" y="83.1">2</text>
<text x="65" y="78.2" transform="rotate(-90 65 78.2)">6</text>
<text x="69.4" y="83.1">5</text>
<text x="77.7" y="78.2" transform="rotate(-90 77.7 78.2)">3</text>
<text x="82.1" y="83.1">2</text>
<text x="90.4" y="78.2" transform="rotate(-90 90.4 78.2)">6</text>
<text x="94.8" y="83.1">5</text>
<text x="103.1" y="78.2" transform="rotate(-90 103.1 78.2)">3</text>
<text x="107.5" y="83.1">2</text>
<text x="115.8" y="78.2" transform="rotate(-90 115.8 78.2)">6</text>
<text x="183.7" y="80.5">2</text>
<text x="192" y="83.3" transform="rotate(-90 192 83.3)">1</text>
<text x="196.4" y="80.5">5</text>
<text x="204.7" y="83.3" transform="rotate(-90 204.7 83.3)">4</text>
<text x="209.1" y="80.5">2</text>
<text x="217.4" y="83.3" transform="rotate(-90 217.4 83.3)">1</text>
<text x="221.8" y="80.5">5</text>
<text x="230.1" y="83.3" transform="rotate(-90 230.1 83.3)">4</text>
<text x="234.5" y="80.5">2</text>
<text x="242.8" y="83.3" transform="rotate(-90 242.8 83.3)">1</text>
<text x="247.2" y="80.5">5</text>
<text x="255.5" y="83.3" transform="rotate(-90 255.5 83.3)">4</text>
<text x="259.9" y="80.5">2</text>
<text x="268.2" y="83.3" transform="rotate(-90 268.2 83.3)">1</text>
<text x="272.6" y="80.5">5</text>
<text x="280.9" y="83.3" transform="rotate(-90 280.9 83.3)">4</text>
<text x="10.3" y="85.9">B</text>
<text x="26.9" y="85.8" transform="rotate(-90 26.9 85.8)">4</text>
<text x="39.6" y="85.8" transform="rotate(-90 39.6 85.8)">1</text>
<text x="52.3" y="85.8" transform="rotate(-90 52.3 85.8)">4</text>
<text x="65" y="85.8" transform="rotate(-90 65 85.8)">1</text>
<text x="77.7" y="85.8" transform="rotate(-90 77.7 85.8)">4</text>
<text x="90.4" y="85.8" transform="rotate(-90 90.4 85.8)">1</text>
<text x="103.1" y="85.8" transform="rotate(-90 103.1 85.8)">4</text>
<text x="115.8" y="85.8" transform="rotate(-90 115.8 85.8)">1</text>
<text x="285.3" y="85.9">B</text>
<text x="241" y="93.5" transform="rotate(-90 241 93.5)">1</text>
<text x="233.2" y="96.5">3</text>
<text x="233.2" y="99.1">4</text>
<text x="233.2" y="101.6">5</text>
<text x="241" y="106.2" transform="rotate(-90 241 106.2)">2</text>
<text x="225.6" y="123.2">4</text>
<text x="225.6" y="125.7">5</text>
<text x="234.7" y="120.1" transform="rotate(-90 234.7 120.1)">1</text>
<text x="242.9" y="125.7">15</text>
<text x="243.3" y="123.2">3</text>
<text x="247.8" y="123.2">2</text>
<text x="251.2" y="120.8" transform="rotate(-90 251.2 120.8)">1</text>
<text x="225.6" y="128.3">6</text>
<text x="242.9" y="128.3">16</text>
<text x="251.2" y="127.1" transform="rotate(-90 251.2 127.1)">3</text>
<text x="10.3" y="135.9">C</text>
<text x="225.1" y="133.3">11</text>
<text x="225.1" y="135.9">12</text>
<text x="243.3" y="133.3">7</text>
<text x="243.3" y="135.9">8</text>
<text x="285.3" y="135.9">C</text>
<text x="225.1" y="138.4">13</text>
<text x="225.1" y="141">14</text>
<text x="242.9" y="141">10</text>
<text x="243.3" y="138.4">9</text>
<text x="234.7" y="145.5" transform="rotate(-90 234.7 145.5)">2</text>
<text x="148.8" y="166.3" transform="rotate(-90 148.8 166.3)">16</text>
<text x="151.4" y="166.3" transform="rotate(-90 151.4 166.3)">15</text>
<text x="153.9" y="166.3" transform="rotate(-90 153.9 166.3)">14</text>
<text x="156.5" y="166.3" transform="rotate(-90 156.5 166.3)">13</text>
<text x="159" y="166.3" transform="rotate(-90 159 166.3)">12</text>
<text x="161.5" y="166.3" transform="rotate(-90 161.5 166.3)">11</text>
<text x="164.1" y="166.3" transform="rotate(-90 164.1 166.3)">10</text>
<text x="166.6" y="165.8" transform="rotate(-90 166.6 165.8)">9</text>
<text x="148.8" y="176" transform="rotate(-90 148.8 176)">1</text>
<text x="151.4" y="176" transform="rotate(-90 151.4 176)">2</text>
<text x="153.9" y="176" transform="rotate(-90 153.9 176)">3</text>
<text x="156.5" y="176" transform="rotate(-90 156.5 176)">4</text>
<text x="159" y="176" transform="rotate(-90 159 176)">5</text>
<text x="161.5" y="176" transform="rotate(-90 161.5 176)">6</text>
<text x="164.1" y="176" transform="rotate(-90 164.1 176)">7</text>
<text x="166.6" y="176" transform="rotate(-90 166.6 176)">8</text>
<text x="10.3" y="185.9">D</text>
<text x="285.3" y="185.9">D</text>
<text x="35" y="199.9">1</text>
<text x="85" y="199.9">2</text>
<text x="135" y="199.9">3</text>
<text x="185" y="199.9">4</text>
<text x="235" y="199.9">5</text>
<text x="285" y="199.9">6</text>
</g>
<g font-size="1.8" fill="#008484">
<text x="181.7" y="15.7">U4</text>
<text x="177.4" y="18">OSL10564-IB</text>
<text x="199.4" y="19.3">+5V</text>
<text x="178.4" y="27.6">B</text>
<text x="178.4" y="25">A</text>
<text x="195.6" y="26.4">R17</text>
<text x="195.9" y="28.7">10k</text>
<text x="24.2" y="34.6">+5V</text>
<text x="178.4" y="35.2">E</text>
<text x="178.4" y="32.6">D</text>
<text x="178.4" y="30.1">C</text>
<text x="178.4" y="40.3">G</text>
<text x="178.4" y="37.7">F</text>
<text x="184.8" y="40.3">CA</text>
<text x="195.8" y="36.4">Q17</text>
<text x="27.1" y="42.9">R8</text>
<text x="27.2" y="45.2">10k</text>
<text x="39.8" y="42.9">R7</text>
<text x="39.9" y="45.2">10k</text>
<text x="52.5" y="42.9">R6</text>
<text x="52.6" y="45.2">10k</text>
<text x="65.2" y="42.9">R5</text>
<text x="65.3" y="45.2">10k</text>
<text x="77.9" y="42.9">R4</text>
<text x="78" y="45.2">10k</text>
<text x="90.6" y="42.9">R3</text>
<text x="90.7" y="45.2">10k</text>
<text x="103.3" y="42.9">R2</text>
<text x="103.4" y="45.2">10k</text>
<text x="116" y="42.9">R1</text>
<text x="116.1" y="45.2">10k</text>
<text x="178.4" y="42.8">DP</text>
<text x="184.8" y="42.8">CA</text>
<text x="202.2" y="46.6">Q18A</text>
<text x="222.4" y="46.6">Q18B</text>
<text x="26.8" y="53">Q8</text>
<text x="39.5" y="53">Q7</text>
<text x="52.2" y="53">Q6</text>
<text x="64.9" y="53">Q5</text>
<text x="77.6" y="53">Q4</text>
<text x="90.3" y="53">Q3</text>
<text x="103" y="53">Q2</text>
<text x="115.7" y="53">Q1</text>
<text x="132.8" y="52.3">OSL641501-BX</text>
<text x="137.9" y="50">D1</text>
<text x="130.6" y="59.3">ROW2</text>
<text x="130.6" y="56.8">ROW1</text>
<text x="142.9" y="56.8">COL1</text>
<text x="142.9" y="59.3">COL2</text>
<text x="182.7" y="59.3">150</text>
<text x="182.7" y="56.8">150</text>
<text x="187.6" y="58">R10</text>
<text x="188.1" y="55.5">R9</text>
<text x="130.6" y="64.4">ROW4</text>
<text x="130.6" y="61.8">ROW3</text>
<text x="142.9" y="64.4">COL4</text>
<text x="142.9" y="61.8">COL3</text>
<text x="182.7" y="64.4">150</text>
<text x="182.7" y="61.8">150</text>
<text x="187.6" y="63.1">R12</text>
<text x="187.6" y="60.6">R11</text>
<text x="187.6" y="65.7">R13</text>
<text x="130.6" y="66.9">ROW5</text>
<text x="130.6" y="69.5">ROW6</text>
<text x="142.9" y="69.5">COL6</text>
<text x="142.9" y="66.9">COL5</text>
<text x="182.7" y="66.9">150</text>
<text x="182.7" y="69.5">150</text>
<text x="187.6" y="70.7">R15</text>
<text x="187.6" y="68.2">R14</text>
<text x="130.6" y="72">ROW7</text>
<text x="130.6" y="74.5">ROW8</text>
<text x="142.9" y="72">COL7</text>
<text x="142.9" y="74.5">COL8</text>
<text x="182.7" y="74.5">150</text>
<text x="182.7" y="72">150</text>
<text x="184.3" y="83.4">Q13A</text>
<text x="197.1" y="83.4">Q13B</text>
<text x="209.7" y="83.4">Q14A</text>
<text x="222.5" y="83.4">Q14B</text>
<text x="235.1" y="83.4">Q15A</text>
<text x="247.9" y="83.4">Q15B</text>
<text x="260.5" y="83.4">Q16A</text>
<text x="273.3" y="83.4">Q16B</text>
<text x="19.3" y="86">Q12B</text>
<text x="31.9" y="86">Q12A</text>
<text x="44.7" y="86">Q11B</text>
<text x="57.3" y="86">Q11A</text>
<text x="70.1" y="86">Q10B</text>
<text x="82.7" y="86">Q10A</text>
<text x="95.4" y="86">Q9B</text>
<text x="108" y="86">Q9A</text>
<text x="136.5" y="96.9">Tang Nano</text>
<text x="236" y="97.4">TxD</text>
<text x="236" y="99.9">RxD</text>
<text x="241.9" y="97.4" transform="rotate(-90 241.9 97.4)">5V</text>
<text x="244.8" y="98.8">U3</text>
<text x="245.3" y="101.1">AE-FT234X</text>
<text x="117.6" y="103.4">+5V</text>
<text x="236" y="102.5">CB0</text>
<text x="241.9" y="103.4" transform="rotate(-90 241.9 103.4)">GND</text>
<text x="218.4" y="114.3">+3V3</text>
<text x="233.2" y="114.6">+3V3</text>
<text x="249.8" y="115.9">+3V3</text>
<text x="227.8" y="124.1">RS</text>
<text x="228.7" y="120.3">U2</text>
<text x="235.6" y="125.1" transform="rotate(-90 235.6 125.1)">VDD</text>
<text x="236.2" y="120.3">SC1602B</text>
<text x="239.5" y="124.1">VO</text>
<text x="253.4" y="122.9">RV1</text>
<text x="253.6" y="125.2">20k</text>
<text x="227.8" y="126.6">R/W</text>
<text x="227.8" y="129.2">E</text>
<text x="240.8" y="126.6">A</text>
<text x="240.8" y="129.2">K</text>
<text x="227.8" y="134.2">DB4</text>
<text x="227.8" y="136.8">DB5</text>
<text x="238.5" y="134.2">DB0</text>
<text x="238.5" y="136.8">DB1</text>
<text x="227.8" y="139.3">DB6</text>
<text x="227.8" y="141.9">DB7</text>
<text x="235.6" y="143.3" transform="rotate(-90 235.6 143.3)">VSS</text>
<text x="238.5" y="141.9">DB3</text>
<text x="238.5" y="139.3">DB2</text>
<text x="169" y="169.8">SW1</text>
<text x="169.2" y="172.3">SW_DIP_x08</text>
<text x="40.9" y="177.5">H1</text>
<text x="41.2" y="179.8">MountingHole</text>
<text x="40.9" y="182.6">H2</text>
<text x="41.2" y="184.9">MountingHole</text>
<text x="40.9" y="187.7">H3</text>
<text x="41.2" y="190">MountingHole</text>
<text x="40.9" y="192.8">H4</text>
<text x="41.2" y="195.1">MountingHole</text>
</g>
<g font-size="1.8">
<text x="208.3" y="41.8">7SEG</text>
<text x="153.7" y="58.3">C2</text>
<text x="153.7" y="55.8">C1</text>
<text x="153.7" y="63.4">C4</text>
<text x="153.7" y="60.9">C3</text>
<text x="153.7" y="65.9">C5</text>
<text x="153.7" y="68.5">C6</text>
<text x="153.7" y="71">C7</text>
<text x="153.7" y="73.6">C8</text>
<text x="182.9" y="78.6">D0</text>
<text x="195.6" y="78.6">D1</text>
<text x="208.3" y="78.6">D2</text>
<text x="221" y="78.6">D3</text>
<text x="233.7" y="78.6">D4</text>
<text x="246.4" y="78.6">D5</text>
<text x="259.1" y="78.6">D6</text>
<text x="271.8" y="78.6">D7</text>
<text x="228.6" y="99">TX</text>
<text x="228.6" y="96.4">RX</text>
<text x="204.5" y="107.8">SW5</text>
<text x="204.5" y="105.3">SW6</text>
<text x="204.5" y="102.8">SW7</text>
<text x="204.5" y="110.4">SW4</text>
<text x="214.7" y="118">RX</text>
<text x="119.4" y="125.6">7SEG</text>
<text x="214.9" y="120.5">TX</text>
<text x="119.4" y="145.9">D0</text>
<text x="119.4" y="148.5">D1</text>
<text x="216.2" y="145.9">D7</text>
<text x="216.2" y="148.5">D6</text>
<text x="119.4" y="153.6">D3</text>
<text x="119.4" y="151">D2</text>
<text x="216.2" y="151">D5</text>
<text x="216.2" y="153.6">D4</text>
<text x="147" y="162.8" transform="rotate(-90 147 162.8)">SW0</text>
<text x="149.5" y="162.8" transform="rotate(-90 149.5 162.8)">SW1</text>
<text x="152.1" y="162.8" transform="rotate(-90 152.1 162.8)">SW2</text>
<text x="154.6" y="162.8" transform="rotate(-90 154.6 162.8)">SW3</text>
<text x="157.1" y="162.8" transform="rotate(-90 157.1 162.8)">SW4</text>
<text x="159.7" y="162.8" transform="rotate(-90 159.7 162.8)">SW5</text>
<text x="162.2" y="162.8" transform="rotate(-90 162.2 162.8)">SW6</text>
<text x="164.8" y="162.8" transform="rotate(-90 164.8 162.8)">SW7</text>
</g>
<text font-size="1.8" fill="#008400" x="187.6" y="73.3">R16</text>
<g font-size="1.8" fill="#848400">
<text x="137.4" y="101.2">TN1</text>
<text x="153" y="97.2">File: tang-nano.kicad_sch</text>
<text x="196.1" y="101.2">TN44</text>
<text x="137.4" y="103.8">+5V</text>
<text x="196.1" y="106.3">TN42</text>
<text x="196.1" y="103.8">TN43</text>
<text x="137.4" y="113.9">TN6</text>
<text x="137.4" y="111.4">+1V8</text>
<text x="196.1" y="111.4">TN40</text>
<text x="196.1" y="108.8">TN41</text>
<text x="196.3" y="113.9">+3V3</text>
<text x="137.4" y="116.5">TN7</text>
<text x="137.4" y="119">TN8</text>
<text x="196.3" y="116.5">+2V5</text>
<text x="198" y="119">RX</text>
<text x="137.4" y="121.5">TN9</text>
<text x="137.4" y="124.1">ROW1</text>
<text x="196.1" y="124.1">TN35</text>
<text x="198.2" y="121.5">TX</text>
<text x="137.4" y="129.2">ROW2</text>
<text x="137.4" y="131.7">ROW3</text>
<text x="137.4" y="126.6">7SEG</text>
<text x="197.5" y="129.2">RW</text>
<text x="198" y="131.7">RS</text>
<text x="199.3" y="126.6">E</text>
<text x="137.4" y="134.2">ROW4</text>
<text x="137.4" y="136.8">ROW5</text>
<text x="196.9" y="136.8">DB6</text>
<text x="196.9" y="134.2">DB7</text>
<text x="137.4" y="141.9">ROW7</text>
<text x="137.4" y="139.3">ROW6</text>
<text x="196.9" y="139.3">DB5</text>
<text x="196.9" y="141.9">DB4</text>
<text x="137.4" y="146.9">D0</text>
<text x="137.4" y="149.5">D1</text>
<text x="137.4" y="144.4">ROW8</text>
<text x="196.1" y="144.4">TN27</text>
<text x="198.2" y="146.9">D7</text>
<text x="198.2" y="149.5">D6</text>
<text x="137.4" y="154.6">D3</text>
<text x="137.4" y="152">D2</text>
<text x="148" y="155" transform="rotate(-90 148 155)">TN9_79</text>
<text x="150.5" y="155" transform="rotate(-90 150.5 155)">TN9_80</text>
<text x="153" y="155" transform="rotate(-90 153 155)">TN9_81</text>
<text x="155.6" y="155" transform="rotate(-90 155.6 155)">TN9_82</text>
<text x="182.2" y="155" transform="rotate(-90 182.2 155)">TN9_25</text>
<text x="184.8" y="155" transform="rotate(-90 184.8 155)">TN9_36</text>
<text x="187.3" y="155" transform="rotate(-90 187.3 155)">TN9_37</text>
<text x="189.9" y="155" transform="rotate(-90 189.9 155)">TN9_39</text>
<text x="198.2" y="152">D5</text>
<text x="198.2" y="154.6">D4</text>
</g>
<g font-size=".7" fill="#840000">
<text x="180.4" y="27.4">F</text>
<text x="182.6" y="28.2">G</text>
<text x="182.9" y="26.7">A</text>
<text x="185.2" y="27.4">B</text>
<text x="180.1" y="30.5">E</text>
<text x="182.4" y="31.2">D</text>
<text x="184.9" y="30.5">C</text>
<text x="185.9" y="32">DP</text>
</g>
</svg>
